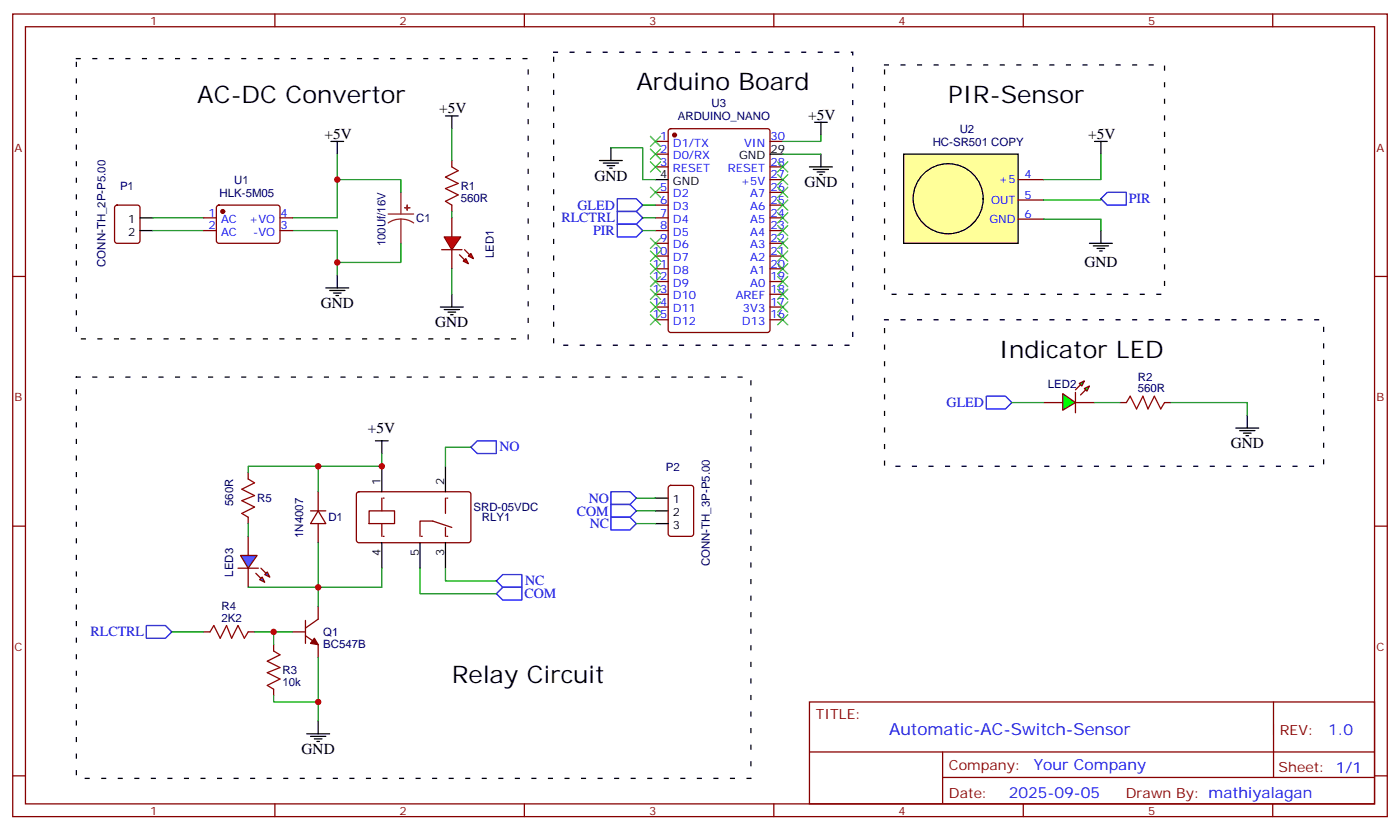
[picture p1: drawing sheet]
<svg xmlns="http://www.w3.org/2000/svg" width="388mm" height="230mm" viewBox="0 0 388 230" stroke-linecap="round" stroke-linejoin="round" font-family="sans-serif">
<g fill="none" stroke="#870000" stroke-width=".35">
<path d="M3.5 3.9h381v222.2h-381zM7.1 7.4h373.9v215.2h-373.9zM76.2 3.9v3.5M145.3 3.9v3.5M214.5 3.9v3.5M283.6 3.9v3.5M352.8 3.9v3.5M32 57l.5-.2h5.6l.7 .4v9.5l-.5 .6-5.8 .1-.7-.5-.1-9.4zM125.2 44.5v1.7M125.2 56.8v1.8M3.5 76.6h3.6M381 76.6h3.5"/>
<path d="M3.5 145.7h3.6M381 145.7h3.5M224.4 194.4h156.6v28.2h-156.6zM353 194.4v20.9M3.5 214.8h3.6M224.4 208.2h156.5M261.3 215.3h119.6M261.3 208.2v14.1M381 214.8h3.5M76.2 222.6v3.5M145.3 222.6v3.5M214.5 222.6v3.5"/>
<path d="M283.6 222.6v3.5M352.8 222.6v3.5"/>
</g>
<path d="M91.7 39.2h3.5M93.5 39.2v3.5M38.8 60.3h3.5M38.8 63.9h3.5M90.3 79.7h6.4M93.5 76.2v3.5M91.4 80.4h4.2M92.4 81.1h2.1M93.1 81.8h.7" fill="none" stroke="#000" stroke-width=".35"/>
<path d="M107.6 59.3h7.1M111.1 53.3v6M111.1 60.7l-1.8 .2-1.7 .8M111.1 60.7l1.9 .2 1.7 .8M111.1 60.7v6.7" fill="none" stroke="#8c2424" stroke-width=".35"/>
<g fill="#8c2424" stroke="#8c2424" stroke-width=".35">
<path d="M112.2 57.5h1.4z"/>
<path d="M112.9 56.8v1.4z"/>
</g>
<path d="M93.5 42.7v17.6h-12.4M93.5 49.7h17.6v3.6M42.3 60.3h14.1M42.3 63.9h14.1M81.1 63.9h12.4v12.3M111.1 67.4v5.3h-17.6" fill="none" stroke="#008700" stroke-width=".35"/>
<path d="M125.2 46.2l1.8 1.1-3.5 1.7 3.5 1.8-3.5 1.4 3.5 1.8-3.5 1.7 1.7 1.1" fill="none" stroke="#a10000" stroke-width=".35"/>
<g fill="#f00" stroke="#870000" stroke-width=".35">
<path d="M123.1 65.6h4.6l-2.5 3.5z"/>
<path d="M122.4 69.1h5.7z"/>
</g>
<g fill="#870000" stroke="#870000" stroke-width=".35">
<path d="M128.8 69.1l1.4 1.5z"/>
<path d="M127.4 70.6l1.4 1.4z"/>
</g>
<g fill="#f00" stroke="#870000" stroke-width=".35">
<path d="M129.8 70.9l.7-.7 .7 1.4z"/>
<path d="M129.1 71.6l.7 1.4-1.4-.7z"/>
</g>
<path d="M125.2 60.3v5.3M125.2 69.1v5.3" fill="none" stroke="#870000" stroke-width=".35"/>
<path d="M123.5 32.1h3.5M125.2 32.1v3.5M122.1 85h6.3M123.1 85.7h4.3M124.2 86.4h2.1M124.9 87.1h.7M125.2 81.5v3.5" fill="none" stroke="#000" stroke-width=".35"/>
<path d="M125.2 35.6v8.9M125.2 58.6v1.7M125.2 74.4v7.1" fill="none" stroke="#008700" stroke-width=".35"/>
<path d="M21.2 16.2h125.2v77.6h-125.2z" fill="none" stroke="#000" stroke-width=".35" stroke-dasharray="1.1 3.5"/>
<path d="M294.6 109l3.5 2.5-3.5 2.1z" fill="#0f0" stroke="#870000" stroke-width=".35"/>
<path d="M298.1 108.7v5.6z" fill="#f00" stroke="#870000" stroke-width=".35"/>
<g fill="#870000" stroke="#870000" stroke-width=".35">
<path d="M298.1 108l1.4-1.5z"/>
<path d="M299.5 109.4l1.4-1.4z"/>
</g>
<g fill="#0f0" stroke="#870000" stroke-width=".35">
<path d="M299.2 106.2l1.4-.7-.7 1.4z"/>
<path d="M300.6 107.6l1.4-.7-.7 1.4z"/>
</g>
<path d="M289.3 111.5h5.3M298.1 111.5h5.3M310.4 111.5h1.8M322.8 111.5h1.8" fill="none" stroke="#870000" stroke-width=".35"/>
<path d="M312.2 111.5l1.1-1.8 1.7 3.5 1.8-3.5 1.4 3.5 1.8-3.5 1.7 3.5 1.1-1.7" fill="none" stroke="#a10000" stroke-width=".35"/>
<path d="M342.5 118.5h6.4M343.6 119.2h4.2M344.7 119.9h2.1M345.7 115v3.5M345.4 120.7h.7" fill="none" stroke="#000" stroke-width=".35"/>
<path d="M273.4 109.7h5.3l1.8 1.8-1.8 1.7h-5.3z" fill="none" stroke="#00f" stroke-width=".35"/>
<path d="M280.5 111.5h8.8M303.4 111.5h7M324.6 111.5h21.1v3.5" fill="none" stroke="#008700" stroke-width=".35"/>
<path d="M245.2 88.5h121.7v40.6h-121.7z" fill="none" stroke="#000" stroke-width=".35" stroke-dasharray="1.1 3.5"/>
<path d="M250.5 42.7h31.7v24.7h-31.7z" fill="#ff9" stroke="#000" stroke-width=".35"/>
<g fill="none" stroke="#000" stroke-width=".35">
<path d="M303.4 39.2h3.5M305.2 39.2v3.5M302 67.4h6.3M303 68.1h4.3M304.1 68.8h2.1M304.8 69.5h.7M305.2 63.9v3.5M105.8 129.1v7.1M123.5 129.1v7.1M105.8 150.3v7M116.4 150.3v7M123.5 150.3v7"/>
<circle cx="262.8" cy="55" r="9.7"/>
</g>
<path d="M282.2 49.7h7.1M282.2 55.4h7.1M282.2 60.7h7.1M99 136.4l.5-.2h30.6l.4 .7v13l-.7 .4-30.6-.1-.4-.6v-12.7zM105.8 137.9v3.6M102.3 141.5h7.1v3.5h-7.1zM105.8 145v3.5" fill="none" stroke="#870000" stroke-width=".35"/>
<path d="M306.9 53.3h5.3v3.5h-5.3l-1.7-1.8z" fill="none" stroke="#00f" stroke-width=".35"/>
<path d="M305.2 42.7v7h-15.9M305.2 55v.4h-15.9M289.3 60.7h15.9v3.2" fill="none" stroke="#008700" stroke-width=".35"/>
<path d="M245.2 18h77.6v63.5h-77.6z" fill="none" stroke="#000" stroke-width=".35" stroke-dasharray="1.1 3.5"/>
<g fill="#870000">
<circle cx="106.2" cy="148.5" r=".18"/>
<circle cx="106.2" cy="137.9" r=".18"/>
</g>
<path d="M123.5 137.9v4.3M123.5 146.1v2.4M125.2 146.1l-5.3-1.8h-3.5v4.2" fill="none" stroke="#870000" stroke-width=".35"/>
<g fill="#870000">
<circle cx="123.8" cy="137.9" r=".18"/>
<circle cx="116.8" cy="148.5" r=".18"/>
<circle cx="123.8" cy="148.5" r=".18"/>
</g>
<path d="M104.1 122.1h3.5M105.8 122.1v3.5" fill="none" stroke="#000" stroke-width=".35"/>
<path d="M68.8 132.6l1.8 1.1-3.6 1.8 3.6 1.7-3.6 1.4 3.6 1.8-3.6 1.8 1.8 1M58.2 175l1.1-1.8 1.7 3.5 1.8-3.5 1.4 3.5 1.8-3.5 1.7 3.5 1.1-1.7M75.8 180.3l1.8 1-3.5 1.8 3.5 1.8-3.5 1.4 3.5 1.7-3.5 1.8 1.7 1.1" fill="none" stroke="#a10000" stroke-width=".35"/>
<path d="M68.8 130.9v1.7M88.2 136.2v5.3M68.8 143.2v1.8M68.8 148.5v5.3M68.8 157.3v5.3M86.1 141.5h4.2M88.2 141.5l2.1 3.5h-4.2zM88.2 145v5.3M56.4 175h1.8M68.8 175h1.8M75.8 178.5v1.8M75.8 190.9v1.7" fill="none" stroke="#870000" stroke-width=".35"/>
<path d="M130.5 123.8l1.8-1.7h5.3v3.5h-5.3zM139.3 159.1h5.3v3.5h-5.3l-1.7-1.7zM137.6 164.4l1.7-1.8h5.3v3.6h-5.3z" fill="none" stroke="#00f" stroke-width=".35"/>
<path d="M105.8 125.6v3.5h-17.6v7.1M130.5 123.8h-7v5.3M88.2 150.3v12.3h17.6v-5.3M116.4 157.3v7.1h21.2M123.5 157.3v3.6h14.1" fill="none" stroke="#008700" stroke-width=".35"/>
<g fill="#09f" stroke="#870000" stroke-width=".35">
<path d="M72 160.5l.7-.7 .7 1.4z"/>
<path d="M73.4 159.1l.7-.7 .7 1.4z"/>
</g>
<g fill="#870000" stroke="#870000" stroke-width=".35">
<path d="M70.9 158.8l1.4 1.4z"/>
<path d="M72.3 157.3l1.4 1.5z"/>
</g>
<path d="M66 157.3h5.6z" fill="#f00" stroke="#870000" stroke-width=".35"/>
<path d="M66.7 153.8h4.6l-2.5 3.5z" fill="#09f" stroke="#870000" stroke-width=".35"/>
<g fill="none" stroke="#008700" stroke-width=".35">
<path d="M227.5 37.4v1.8h-10.5M169.3 40.9h8.9v8.8h3.5M178.2 56.8h3.5M217 42.7h10.5M178.2 60.3h3.5M178.2 63.9h3.5M88.2 129.1h-19.4v1.8M176.4 137.9h5.3M68.8 145v3.5M176.4 141.5h5.3M176.4 145h5.3M47.6 175h8.8"/>
<path d="M68.8 162.6h19.4v5.3M70.6 175h10.5M75.8 175v3.5M88.2 182v12.4h-12.4v-1.8M88.2 194.4v5.3"/>
</g>
<g fill="#870000" stroke="#870000" stroke-width=".35">
<path d="M87.1 176.7l1.1 1.8-2.1-.3z"/>
<circle cx="187" cy="37.4" r=".53"/>
</g>
<g fill="none" stroke="#870000" stroke-width=".35">
<path d="M181.7 39.2h3.5M185.4 35.8l.5-.2h26.8l.7 .5v55.3l-.4 .6-27.1 .1-.6-.5-.1-55.3zM213.4 39.2h3.6M181.7 42.7h3.5M181.7 46.2h3.5M181.7 53.3h3.5M181.7 56.8h3.5M213.4 46.2h3.6M213.4 53.3h3.6M213.4 56.8h3.6M213.4 49.7h3.6M181.7 60.3h3.5"/>
<path d="M181.7 63.9h3.5M181.7 67.4h3.5M181.7 70.9h3.5M181.7 74.4h3.5M181.7 78h3.5M213.4 60.3h3.6M213.4 63.9h3.6M213.4 67.4h3.6M213.4 70.9h3.6M213.4 74.4h3.6M213.4 78h3.6M181.7 81.5h3.5"/>
<path d="M181.7 85h3.5M181.7 88.5h3.5M213.4 81.5h3.6M213.4 85h3.6M213.4 88.5h3.6M185.4 134.6l.5-.2h5.7l.6 .4 .1 13-.5 .7h-5.9l-.6-.4-.1-13zM81.1 175h3.6M84.7 171.8v6.4M84.7 176l3.5 2.5v3.5M88.2 167.9v3.5l-3.5 2.5"/>
</g>
<path d="M171.1 55h5.3l1.8 1.8-1.8 1.8h-5.3zM171.1 58.6h5.3l1.8 1.7-1.8 1.8h-5.3zM171.1 62.1h5.3l1.8 1.8-1.8 1.7h-5.3zM169.3 136.2h5.3l1.8 1.7-1.8 1.8h-5.3zM169.3 139.7h5.3l1.8 1.8-1.8 1.7h-5.3zM169.3 143.2h5.3l1.8 1.8-1.8 1.8h-5.3zM40.6 173.2h5.3l1.7 1.8-1.7 1.7h-5.3z" fill="none" stroke="#00f" stroke-width=".35"/>
<g fill="none" stroke="#000" stroke-width=".35">
<path d="M225.8 33.9h3.5M227.5 33.9v3.5M166.2 44.5h6.3M167.2 45.2h4.2M168.3 45.9h2.1M169 46.6h.7M169.3 40.9v3.6M181.7 49.7h3.5M213.4 42.7h3.6M224.4 46.2h6.3M225.4 46.9h4.3M226.5 47.6h2.1"/>
<path d="M227.2 48.3h.7M227.5 42.7v3.5M181.7 137.9h3.5M181.7 141.5h3.5M181.7 145h3.5M88.2 199.7v3.5M85 203.2h6.4M86.1 203.9h4.2M87.1 204.6h2.2M87.8 205.3h.7"/>
</g>
<path d="M153.5 14.5h82.9v81.1h-82.9zM21.2 104.4h186.9v111.1h-186.9z" fill="none" stroke="#000" stroke-width=".35" stroke-dasharray="1.1 3.5"/>
<g fill="none" stroke="#3c3" stroke-width=".35">
<path d="M180.3 37.7l2.8 2.9M183.1 37.7l-2.8 2.9M180.3 41.3l2.8 2.8M180.3 44.8l2.8 2.8M180.3 51.9l2.8 2.8M183.1 41.3l-2.8 2.8M183.1 44.8l-2.8 2.8M183.1 51.9l-2.8 2.8M215.5 58.9l2.9 2.8M215.5 55.4l2.9 2.8M215.5 51.9l2.9 2.8M215.5 48.3l2.9 2.9"/>
<path d="M215.5 44.8l2.9 2.8M218.4 44.8l-2.9 2.8M218.4 48.3l-2.9 2.9M218.4 51.9l-2.9 2.8M218.4 58.9l-2.9 2.8M218.4 55.4l-2.9 2.8M180.3 66l2.8 2.8M180.3 69.5l2.8 2.8M180.3 73l2.8 2.8M180.3 76.6l2.8 2.8M183.1 66l-2.8 2.8M183.1 69.5l-2.8 2.8"/>
<path d="M183.1 73l-2.8 2.8M183.1 76.6l-2.8 2.8M215.5 76.6l2.9 2.8M215.5 73l2.9 2.8M215.5 69.5l2.9 2.8M215.5 66l2.9 2.8M215.5 62.4l2.9 2.9M218.4 76.6l-2.9 2.8M218.4 73l-2.9 2.8M218.4 69.5l-2.9 2.8M218.4 66l-2.9 2.8M218.4 62.4l-2.9 2.9"/>
<path d="M180.3 80.1l2.8 2.8M180.3 83.6l2.8 2.8M180.3 87.1l2.8 2.9M183.1 80.1l-2.8 2.8M183.1 83.6l-2.8 2.8M183.1 87.1l-2.8 2.9M215.5 87.1l2.9 2.9M215.5 83.6l2.9 2.8M215.5 80.1l2.9 2.8M218.4 87.1l-2.9 2.9M218.4 83.6l-2.9 2.8M218.4 80.1l-2.9 2.8"/>
</g>
<g fill="#c00">
<circle cx="93.5" cy="49.7" r=".88"/>
<circle cx="93.5" cy="72.7" r=".88"/>
<circle cx="105.8" cy="129.1" r=".88"/>
<circle cx="88.2" cy="129.1" r=".88"/>
<circle cx="88.2" cy="162.6" r=".88"/>
<circle cx="75.8" cy="175" r=".88"/>
<circle cx="88.2" cy="194.4" r=".88"/>
</g>
<path d="M60.2 57l.5-.2 16.5 .1 .4 .6-.1 9.4-.6 .5-16.5-.1-.4-.6v-9.2zM56.4 60.3h3.6M56.4 63.9h3.6M77.6 60.3h3.5M77.6 63.9h3.5" fill="none" stroke="#870000" stroke-width=".35"/>
<circle cx="61.7" cy="58.6" r=".53" fill="#870000" stroke="#870000" stroke-width=".35"/>
<g font-size="6.7">
<text x="54.7" y="28.6">AC-DC Convertor</text>
<text x="176.4" y="25">Arduino Board</text>
<text x="262.8" y="28.6">PIR-Sensor</text>
<text x="276.9" y="99.1">Indicator LED</text>
<text x="125.2" y="189.1">Relay Circuit</text>
</g>
<text font-size="4.6" fill="#00f" x="246.5" y="203.4">Automatic-AC-Switch-Sensor</text>
<g font-size="4.2">
<text x="121.7" y="31.4">+5V</text>
<text x="224" y="33.2">+5V</text>
<text x="90" y="38.5">+5V</text>
<text x="301.6" y="38.5">+5V</text>
<text x="164.7" y="50.1">GND</text>
<text x="223" y="51.9">GND</text>
<text x="300.6" y="74.1">GND</text>
<text x="88.9" y="85.4">GND</text>
<text x="120.6" y="90.7">GND</text>
<text x="102" y="119.9">+5V</text>
<text x="341.1" y="124.2">GND</text>
<text x="83.6" y="208.8">GND</text>
</g>
<g font-size="4.2" fill="#00f">
<text x="368.2" y="203.6">1.0</text>
<text x="286.5" y="213.2">Your Company</text>
<text x="279.6" y="221">2025-09-05</text>
</g>
<g font-size="3.9" fill="#00f">
<text x="160.1" y="58">GLED</text>
<text x="312.9" y="56.3">PIR</text>
<text x="155.6" y="61.6">RLCTRL</text>
<text x="164.4" y="65.1">PIR</text>
<text x="262.4" y="112.7">GLED</text>
<text x="138.5" y="125">NO</text>
<text x="159.9" y="142.8">COM</text>
<text x="163.2" y="139.3">NO</text>
<text x="163.5" y="146.3">NC</text>
<text x="145.3" y="165.6">COM</text>
<text x="145.5" y="162.1">NC</text>
<text x="25.1" y="176.2">RLCTRL</text>
</g>
<g font-size="3.9" fill="#800">
<text x="226.1" y="199">TITLE:</text>
<text x="354.8" y="203.6">REV:</text>
<text x="263" y="213.2">Company:</text>
<text x="354.4" y="213.8">Sheet: 1/1</text>
<text x="263" y="220.8">Date:</text>
<text x="312.1" y="220.9">Drawn By: mathiyalagan</text>
</g>
<g font-size="3.2" fill="#800">
<text x="41.6" y="6.9">1</text>
<text x="110.8" y="6.9">2</text>
<text x="179.9" y="6.9">3</text>
<text x="249.1" y="6.9">4</text>
<text x="318.2" y="6.9">5</text>
<text x="4.1" y="42">A</text>
<text x="381.5" y="42">A</text>
<text x="4.1" y="111.1">B</text>
<text x="381.5" y="111.1">B</text>
<text x="4.1" y="180.3">C</text>
<text x="381.5" y="180.3">C</text>
<text x="41.6" y="225.6">1</text>
<text x="110.8" y="225.6">2</text>
<text x="179.9" y="225.6">3</text>
<text x="249.1" y="225.6">4</text>
<text x="318.2" y="225.6">5</text>
</g>
<g font-size="3.2" fill="#000080">
<text x="197.2" y="29.7">U3</text>
<text x="187.9" y="33.2">ARDUINO_NANO</text>
<text x="258.5" y="40.3">HC-SR501 COPY</text>
<text x="266" y="36.8">U2</text>
<text x="33.3" y="52.6">P1</text>
<text x="64.9" y="50.9">U1</text>
<text x="127.7" y="52.7">R1</text>
<text x="60.9" y="54.4">HLK-5M05</text>
<text x="127.7" y="55.8">560R</text>
<text x="115.4" y="61.4">C1</text>
<text x="106.9" y="68.2" transform="rotate(-90 106.9 68.2)">100Uf/16V</text>
<text x="136.9" y="71.5" transform="rotate(-90 136.9 71.5)">LED1</text>
<text x="29.3" y="73.9" transform="rotate(-90 29.3 73.9)">CONN-TH_2P-P5.00</text>
<text x="290.5" y="107.3">LED2</text>
<text x="315.4" y="105.5">R2</text>
<text x="315.4" y="108.7">560R</text>
<text x="184.6" y="130.4">P2</text>
<text x="64.6" y="140.2" transform="rotate(-90 64.6 140.2)">560R</text>
<text x="71.3" y="139.1">R5</text>
<text x="131.2" y="141.4">SRD-05VDC</text>
<text x="84" y="149" transform="rotate(-90 84 149)">1N4007</text>
<text x="91" y="144.4">D1</text>
<text x="133.6" y="144.4">RLY1</text>
<text x="64.6" y="159.7" transform="rotate(-90 64.6 159.7)">LED3</text>
<text x="196.7" y="156.9" transform="rotate(-90 196.7 156.9)">CONN-TH_3P-P5.00</text>
<text x="61.4" y="172.2">2K2</text>
<text x="61.4" y="169">R4</text>
<text x="89.6" y="179.3">BC547B</text>
<text x="89.6" y="176.1">Q1</text>
<text x="78.3" y="189.9">10k</text>
<text x="78.3" y="186.7">R3</text>
</g>
<g font-size="3.2" fill="#00f">
<text x="183" y="38.8">1</text>
<text x="186.5" y="40.6">D1/TX</text>
<text x="206.2" y="40.6">VIN</text>
<text x="213.6" y="38.8">30</text>
<text x="183" y="42.3">2</text>
<text x="183" y="45.9">3</text>
<text x="186.5" y="44.1">D0/RX</text>
<text x="186.5" y="47.6">RESET</text>
<text x="201.8" y="47.6">RESET</text>
<text x="213.6" y="45.9">28</text>
<text x="183" y="52.9">5</text>
<text x="205.3" y="51.2">+5V</text>
<text x="213.6" y="52.9">26</text>
<text x="213.6" y="49.4">27</text>
<text x="276.9" y="50.8">+5</text>
<text x="284" y="49.4">4</text>
<text x="57.8" y="60">1</text>
<text x="77.8" y="60">4</text>
<text x="183" y="56.4">6</text>
<text x="183" y="60">7</text>
<text x="186.5" y="54.7">D2</text>
<text x="186.5" y="58.2">D3</text>
<text x="207.9" y="58.2">A6</text>
<text x="207.9" y="54.7">A7</text>
<text x="213.6" y="60">24</text>
<text x="213.6" y="56.4">25</text>
<text x="274.7" y="56.4">OUT</text>
<text x="284" y="55">5</text>
<text x="57.8" y="63.5">2</text>
<text x="61.3" y="61.7">AC</text>
<text x="61.3" y="65.3">AC</text>
<text x="69" y="61.7">+VO</text>
<text x="70.2" y="65.3">-VO</text>
<text x="77.8" y="63.5">3</text>
<text x="183" y="63.5">8</text>
<text x="186.5" y="61.7">D4</text>
<text x="186.5" y="65.3">D5</text>
<text x="207.9" y="65.3">A4</text>
<text x="207.9" y="61.7">A5</text>
<text x="213.6" y="63.5">23</text>
<text x="274.2" y="61.7">GND</text>
<text x="284" y="60.3">6</text>
<text x="181" y="70.6">10</text>
<text x="183" y="67">9</text>
<text x="186.5" y="68.8">D6</text>
<text x="207.9" y="68.8">A3</text>
<text x="213.6" y="70.6">21</text>
<text x="213.6" y="67">22</text>
<text x="181" y="74.1">11</text>
<text x="181" y="77.6">12</text>
<text x="186.5" y="72.3">D7</text>
<text x="186.5" y="75.8">D8</text>
<text x="207.9" y="75.8">A1</text>
<text x="207.9" y="72.3">A2</text>
<text x="213.6" y="77.6">19</text>
<text x="213.6" y="74.1">20</text>
<text x="181" y="81.1">13</text>
<text x="186.5" y="79.4">D9</text>
<text x="186.5" y="82.9">D10</text>
<text x="203.9" y="82.9">AREF</text>
<text x="207.9" y="79.4">A0</text>
<text x="213.6" y="81.1">18</text>
<text x="181" y="84.7">14</text>
<text x="181" y="88.2">15</text>
<text x="186.5" y="86.4">D11</text>
<text x="186.5" y="90">D12</text>
<text x="205.6" y="90">D13</text>
<text x="205.9" y="86.4">3V3</text>
<text x="213.6" y="88.2">16</text>
<text x="213.6" y="84.7">17</text>
</g>
<g font-size="3.2">
<text x="204.8" y="44.1">GND</text>
<text x="213.6" y="42.3">29</text>
<text x="183" y="49.4">4</text>
<text x="186.5" y="51.2">GND</text>
<text x="35.5" y="61.7">1</text>
<text x="35.5" y="65.3">2</text>
<text x="105.5" y="134.4" transform="rotate(-90 105.5 134.4)">1</text>
<text x="123.1" y="134.4" transform="rotate(-90 123.1 134.4)">2</text>
<text x="186.5" y="142.9">2</text>
<text x="186.5" y="139.3">1</text>
<text x="186.5" y="146.4">3</text>
<text x="105.5" y="154.1" transform="rotate(-90 105.5 154.1)">4</text>
<text x="116.1" y="154.1" transform="rotate(-90 116.1 154.1)">5</text>
<text x="123.1" y="154.1" transform="rotate(-90 123.1 154.1)">3</text>
</g>
</svg>
